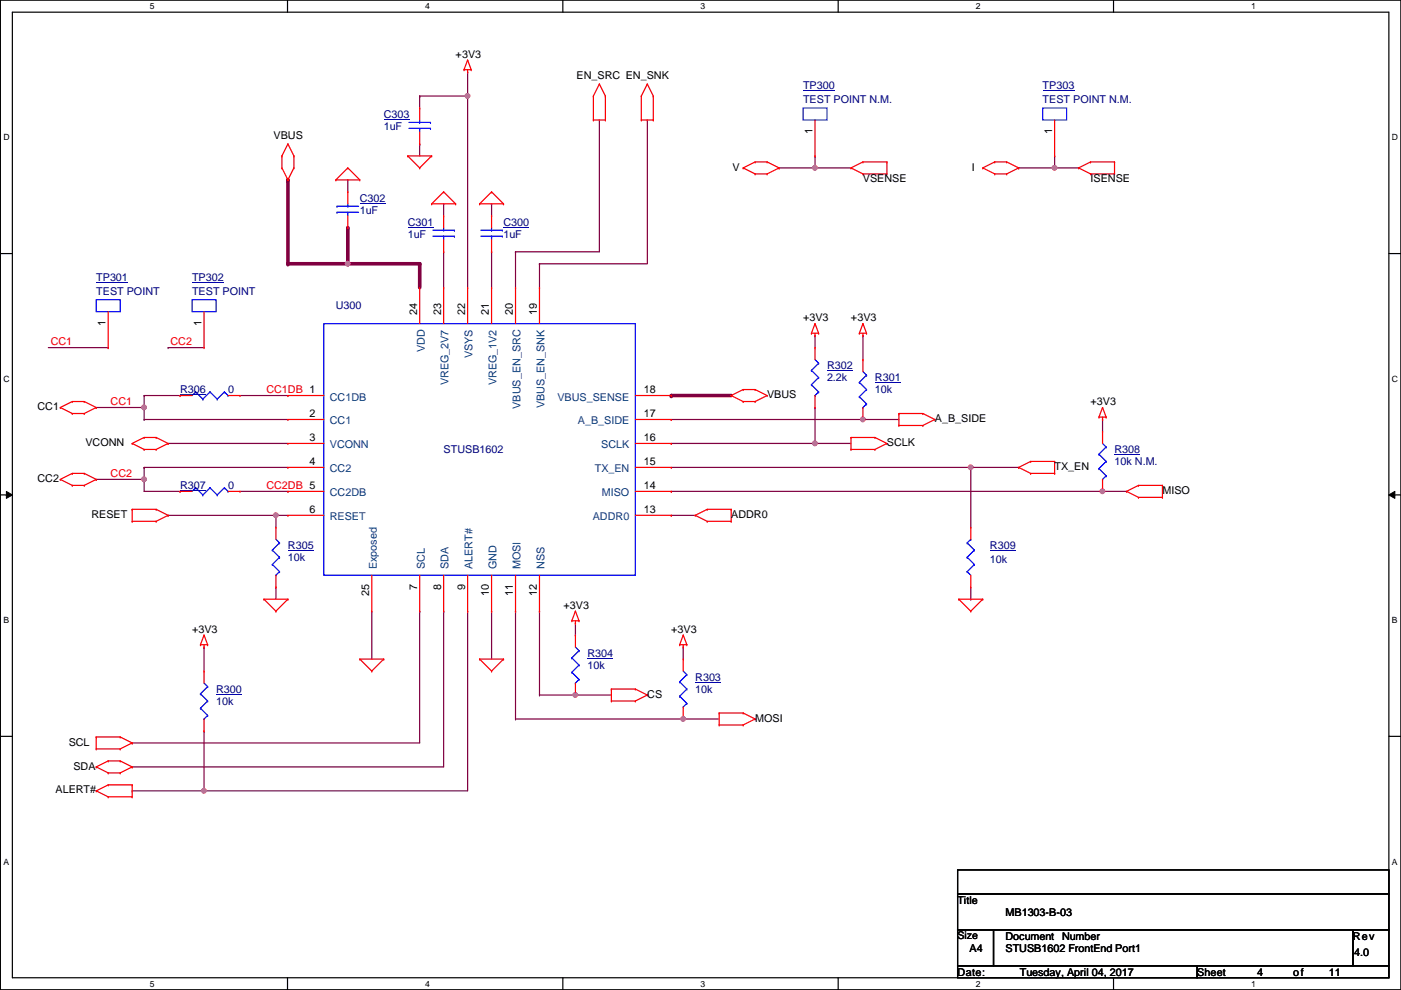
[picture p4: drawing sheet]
<svg xmlns="http://www.w3.org/2000/svg" width="297mm" height="210mm" viewBox="0 0 297 210" stroke-linecap="round" stroke-linejoin="round" font-family="sans-serif">
<path d="M.1 0h296.9v209.8h-296.9zM2.6 2.6h291.9v204.7h-291.9z" fill="none" stroke="#000" stroke-width=".25"/>
<g fill="#fff">
<path d="M31.8 .3h1v2h-1z"/>
<path d="M31.8 207.6h1v1.9h-1z"/>
</g>
<path d="M61 0v2.6M61 207.3v2.5" fill="none" stroke="#000" stroke-width=".25"/>
<g fill="#fff">
<path d="M90.1 .3h1v2h-1z"/>
<path d="M90.1 207.6h1v1.9h-1z"/>
</g>
<path d="M119.3 0v2.6M119.3 207.3v2.5" fill="none" stroke="#000" stroke-width=".25"/>
<g fill="#fff">
<path d="M148.5 .3h1v2h-1z"/>
<path d="M148.5 207.6h1v1.9h-1z"/>
</g>
<path d="M177.7 0v2.6M177.7 207.3v2.5" fill="none" stroke="#000" stroke-width=".25"/>
<g fill="#fff">
<path d="M206.9 .3h1v2h-1z"/>
<path d="M206.9 207.6h1v1.9h-1z"/>
</g>
<path d="M236.1 0v2.6M236.1 207.3v2.5" fill="none" stroke="#000" stroke-width=".25"/>
<g fill="#fff">
<path d="M265.3 .3h.9v2h-.9z"/>
<path d="M265.3 207.6h.9v1.9h-.9z"/>
<path d="M.7 28.2h1.3v1.9h-1.3z"/>
<path d="M295.1 28.2h1.3v1.9h-1.3z"/>
<path d="M.7 79.3h1.3v2h-1.3z"/>
<path d="M295.1 79.3h1.3v2h-1.3z"/>
</g>
<path d="M.1 53.8h2.5M294.5 53.8h2.5" fill="none" stroke="#000" stroke-width=".25"/>
<g fill="#fff">
<path d="M.7 130.5h1.2v2h-1.2z"/>
<path d="M295.1 130.5h1.2v2h-1.2z"/>
</g>
<path d="M.1 104.9h2.5M294.5 104.9h2.5" fill="none" stroke="#000" stroke-width=".25"/>
<path d="M1.4 104.2l1.2 .7-1.2 .8zM294.5 104.9l1.2-.7v1.5z" fill="#000"/>
<path d="M1.4 104.2l1.2 .7-1.2 .8zM294.5 104.9l1.2-.7v1.5z" fill="none" stroke="#000" stroke-width=".21"/>
<g fill="#fff">
<path d="M.7 181.7h1.2v2h-1.2z"/>
<path d="M295.1 181.7h1.2v2h-1.2z"/>
</g>
<path d="M.1 156.1h2.5M294.5 156.1h2.5" fill="none" stroke="#000" stroke-width=".25"/>
<path d="M20.4 86.4h.1M20.4 86.4h10.2" fill="none" stroke="#800040" stroke-width=".25"/>
<circle cx="30.5" cy="86.4" r=".49" fill="#f0f"/>
<circle cx="30.5" cy="86.4" r=".49" fill="none" stroke="#f0f" stroke-width=".25"/>
<path d="M20.4 101.6h.1M20.4 101.6h10.2" fill="none" stroke="#800040" stroke-width=".25"/>
<circle cx="30.5" cy="101.6" r=".49" fill="#f0f"/>
<circle cx="30.5" cy="101.6" r=".49" fill="none" stroke="#f0f" stroke-width=".25"/>
<path d="M30.6 83.9h7.6M35.6 94h.1M35.6 94h25.4M38.2 83.9h.1M30.6 104.2h7.6M38.2 104.2h.1" fill="none" stroke="#800040" stroke-width=".25"/>
<path d="M142.3 83.9h12.7" fill="none" stroke="#800040" stroke-width=".76"/>
<circle cx="142.3" cy="83.9" r=".38" fill="#800040"/>
<path d="M61 38.1v17.8" fill="none" stroke="#800040" stroke-width=".76"/>
<circle cx="61" cy="38.1" r=".38" fill="#800040"/>
<path d="M94.1 43.2h.1M94.1 53.4h.1M94.1 43.2v2.6M94.1 53.4v7.6M104.2 43.2h.1M104.2 53.4h.1M104.2 43.2v2.6M104.2 53.4v7.6M104.2 129.6h.1M104.2 129.6v10.1" fill="none" stroke="#800040" stroke-width=".25"/>
<path d="M61 55.9h12.7" fill="none" stroke="#800040" stroke-width=".76"/>
<circle cx="61" cy="55.9" r=".38" fill="#800040"/>
<path d="M89 55.9v5.1" fill="none" stroke="#800040" stroke-width=".76"/>
<circle cx="89" cy="55.9" r=".38" fill="#800040"/>
<path d="M73.7 38.1h.1M73.7 38.1v2.6" fill="none" stroke="#800040" stroke-width=".25"/>
<path d="M73.7 48.3v7.6" fill="none" stroke="#800040" stroke-width=".76"/>
<circle cx="73.7" cy="48.3" r=".38" fill="#800040"/>
<path d="M73.7 55.9h15.3" fill="none" stroke="#800040" stroke-width=".76"/>
<circle cx="73.7" cy="55.9" r=".38" fill="#800040"/>
<circle cx="73.7" cy="55.9" r=".49" fill="#f0f"/>
<circle cx="73.7" cy="55.9" r=".49" fill="none" stroke="#f0f" stroke-width=".25"/>
<path d="M43.3 137.2h.1M43.3 137.2v5.1M89 129.6h.1M89 129.6v27.9h-61M94.1 129.6h.1M94.1 129.6v33h-66.1M99.1 129.6h.1M99.1 129.6v38.1h-55.8M28 157.5h.1M28 162.6h.1M43.3 167.7h.1" fill="none" stroke="#800040" stroke-width=".25"/>
<circle cx="43.2" cy="167.7" r=".49" fill="#f0f"/>
<circle cx="43.2" cy="167.7" r=".49" fill="none" stroke="#f0f" stroke-width=".25"/>
<path d="M142.3 99.1h63.5M205.8 99.1h.1M142.3 109.3h.1M142.3 109.3h5.1" fill="none" stroke="#800040" stroke-width=".25"/>
<circle cx="205.8" cy="99.1" r=".49" fill="#f0f"/>
<circle cx="205.8" cy="99.1" r=".49" fill="none" stroke="#f0f" stroke-width=".25"/>
<path d="M142.3 94h.1M142.3 94h30.5M109.3 129.6h.1M109.3 129.6v22.8M114.4 129.6h.1M114.4 129.6v17.8" fill="none" stroke="#800040" stroke-width=".25"/>
<circle cx="172.8" cy="94" r=".49" fill="#f0f"/>
<circle cx="172.8" cy="94" r=".49" fill="none" stroke="#f0f" stroke-width=".25"/>
<path d="M114.4 147.4h.1M114.4 147.4h7.6" fill="none" stroke="#800040" stroke-width=".25"/>
<circle cx="122" cy="147.3" r=".49" fill="#f0f"/>
<circle cx="122" cy="147.3" r=".49" fill="none" stroke="#f0f" stroke-width=".25"/>
<path d="M183 71.2h.1M183 71.2v5M142.3 88.9h.1M142.3 88.9h40.7M109.3 152.4h.1M109.3 152.4h35.6" fill="none" stroke="#800040" stroke-width=".25"/>
<circle cx="182.9" cy="88.9" r=".49" fill="#f0f"/>
<circle cx="182.9" cy="88.9" r=".49" fill="none" stroke="#f0f" stroke-width=".25"/>
<g fill="none" stroke="#800040" stroke-width=".25">
<path d="M137.2 25.4h.1M137.2 25.4v30.5h-22.8M223.6 33.1h.1M223.6 35.6h.1M223.6 33.1v2.5M223.6 35.6h5.1M114.4 55.9h.1M114.4 55.9v5.1M183 88.9h.1M183 88.9h7.6M43.3 155h.1M43.3 155v12.7h-15.3"/>
<path d="M28 167.7h.1"/>
</g>
<circle cx="223.6" cy="35.6" r=".49" fill="#f0f"/>
<circle cx="223.6" cy="35.6" r=".49" fill="none" stroke="#f0f" stroke-width=".25"/>
<path d="M216 35.6h.1M216 35.6h7.6M172.8 71.2h.1M172.8 71.2v2.5M172.8 94h.1M172.8 86.4h.1M172.8 86.4v7.6M172.8 94h7.6M144.9 137.2h.1M144.9 137.2v2.5M144.9 152.4h.1M144.9 152.4h7.6" fill="none" stroke="#800040" stroke-width=".25"/>
<circle cx="144.8" cy="152.4" r=".49" fill="#f0f"/>
<circle cx="144.8" cy="152.4" r=".49" fill="none" stroke="#f0f" stroke-width=".25"/>
<path d="M35.6 109.3h.1M35.6 109.3h25.4M58.5 109.3h.1M58.5 109.3v2.5M58.5 124.5h.1M58.5 124.5v2.5M122 132.1h.1M122 132.1v2.6M122 147.4h.1M122 147.4h7.6" fill="none" stroke="#800040" stroke-width=".25"/>
<circle cx="58.5" cy="109.2" r=".49" fill="#f0f"/>
<circle cx="58.5" cy="109.2" r=".49" fill="none" stroke="#f0f" stroke-width=".25"/>
<g fill="none" stroke="#800040" stroke-width=".25">
<path d="M127.1 25.4h.1M127.1 25.4v28M172.8 33.1h.1M172.8 35.6h.1M172.8 33.1v2.5M172.8 35.6h7.6M30.6 99.1h.1M30.6 83.9h.1M30.6 88.9h.1M30.6 83.9v2.5M30.6 99.1h30.4M30.6 88.9h30.4"/>
<path d="M30.6 101.6h.1M30.6 101.6v2.6"/>
</g>
<circle cx="172.8" cy="35.6" r=".49" fill="#f0f"/>
<circle cx="172.8" cy="35.6" r=".49" fill="none" stroke="#f0f" stroke-width=".25"/>
<path d="M165.2 35.6h.1M165.2 35.6h7.6M142.3 104.2h.1M142.3 104.2h91.5" fill="none" stroke="#800040" stroke-width=".25"/>
<circle cx="233.7" cy="104.2" r=".49" fill="#f0f"/>
<circle cx="233.7" cy="104.2" r=".49" fill="none" stroke="#f0f" stroke-width=".25"/>
<g fill="none" stroke="#800040" stroke-width=".25">
<path d="M99.1 15.3h.1M99.1 15.3v45.7M89 30.5h.1M89 20.4h.1M89 20.4v2.5M89 30.5v2.6M89 20.4h10.1M99.1 20.4h.1M30.6 99.1h.1M30.6 86.4h.1M30.6 86.4v2.5M30.6 99.1v2.5"/>
<path d="M233.8 88.9h.1M233.8 88.9v2.6M233.8 104.2h.1M233.8 104.2h5"/>
</g>
<circle cx="99.1" cy="20.3" r=".49" fill="#f0f"/>
<circle cx="99.1" cy="20.3" r=".49" fill="none" stroke="#f0f" stroke-width=".25"/>
<g fill="none" stroke="#800040" stroke-width=".25">
<path d="M109.3 53.4h.1M109.3 53.4h17.8M109.3 53.4v7.6M10.2 73.7h12.7M22.9 73.7h.1M35.6 73.7h.1M35.6 73.7h7.7M50.9 83.9h10.1M61 83.9h.1M205.8 99.1h.1M205.8 99.1v12.7M205.8 99.1h10.2"/>
<path d="M216 99.1h.1M50.9 104.2h10.1M61 104.2h.1M78.8 129.6h.1M78.8 129.6v10.1M205.8 127h.1M205.8 124.5v2.5"/>
</g>
<g fill="none" stroke="#f00" stroke-width=".25">
<path d="M98.4 14.8h.1M98.4 14.8h1.5M99.1 15.3h.1M99.1 12.7h.1M99.1 14.8v.5M99.1 12.7l-.7 2.1M99.1 12.7l.8 2.1M99.9 14.8h.1M127.1 17.8h.1M127.1 17.8l1.3 2.6M127.1 17.8l-1.3 2.6M137.2 17.8h.1"/>
<path d="M137.2 17.8l1.3 2.6M137.2 17.8l-1.2 2.6M59.8 35.6h.1M59.8 33.1h.1M59.8 35.6l1.2 2.5M59.8 33.1v2.5M61 38.1h.1M61 30.5h.1M61 30.5l1.3 2.6M61 30.5l-1.2 2.6M62.3 33.1h.1M62.3 35.6h.1"/>
<path d="M62.3 33.1v2.5M62.3 35.6l-1.3 2.5M71.2 38.1h.1M71.2 38.1h5.1M73.7 35.6h.1M73.7 35.6l-2.5 2.5M73.7 35.6l2.6 2.5M76.3 38.1h.1M86.4 33.1h.1M86.4 33.1l2.6 2.5M86.4 33.1h5.1M89 35.6h.1"/>
<path d="M89 22.9h.1M89 30.5h.1M89 22.9v2.5M89 28v2.5M91.5 33.1h.1M91.5 33.1l-2.5 2.5M125.8 25.4h.1M125.8 20.4h.1M125.8 25.4h2.6M125.8 20.4v5M128.4 20.4h.1M128.4 25.4h.1"/>
<path d="M128.4 20.4v5M136 25.4h.1M136 20.4h.1M136 25.4h2.5M136 20.4v5M138.5 20.4h.1M138.5 25.4h.1M138.5 20.4v5M157.6 35.6h.1M157.6 35.6l2.5 1.3M160.1 34.3h.1M160.1 36.9h.1"/>
<path d="M160.1 36.9h2.5M160.1 34.3h2.5M160.1 34.3l-2.5 1.3M162.6 34.3h.1M162.6 36.9h.1M162.6 34.3l2.6 1.3M165.2 35.6h.1M165.2 35.6l-2.6 1.3M172.8 33.1h.1M172.8 25.4v7.7M180.4 35.6h.1M180.4 35.6l2.6 1.3"/>
<path d="M183 36.9h.1M183 34.3h.1M183 36.9h5M183 34.3h5M183 34.3l-2.6 1.3M188 36.9h.1M188 34.3h.1M188 34.3v2.6M208.4 35.6h.1M208.4 35.6l2.5 1.3M210.9 34.3h.1M210.9 36.9h.1"/>
<path d="M210.9 36.9h2.5M210.9 34.3h2.5M210.9 34.3l-2.5 1.3M213.4 34.3h.1M213.4 36.9h.1M213.4 34.3l2.6 1.3M216 35.6h.1M216 35.6l-2.6 1.3M223.6 33.1h.1M223.6 25.4v7.7M228.7 35.6h.1M228.7 35.6l2.5 1.3"/>
<path d="M231.2 36.9h.1M231.2 34.3h.1M231.2 36.9h5.1M231.2 34.3h5.1M231.2 34.3l-2.5 1.3M236.3 36.9h.1M236.3 34.3h.1M236.3 34.3v2.6M73.7 40.7h.1M73.7 48.3h.1M73.7 40.7v2.5M73.7 45.8v2.5"/>
<path d="M91.5 43.2h.1M91.5 43.2h5.1M94.1 40.7h.1M94.1 45.8h.1M94.1 53.4h.1M94.1 40.7l-2.6 2.5M94.1 40.7l2.5 2.5M94.1 45.8v2.5M94.1 50.8v2.6M96.6 43.2h.1M101.7 43.2h.1M101.7 43.2h5.1"/>
<path d="M104.2 40.7h.1M104.2 45.8h.1M104.2 53.4h.1M104.2 40.7l-2.5 2.5M104.2 40.7l2.6 2.5M104.2 45.8v2.5M104.2 50.8v2.6M106.8 43.2h.1M22.9 73.7h.1M22.9 66.1v7.6M43.3 73.7h.1M43.3 66.1v7.6"/>
<path d="M89 61h.1M89 61v7.6M94.1 61h.1M94.1 61v7.6M99.1 61h.1M99.1 61v7.6M104.2 61h.1M104.2 61v7.6M109.3 61h.1M109.3 61v7.6M114.4 61h.1M114.4 61v7.6"/>
<path d="M172 70.7h.1M172 70.7h1.6M172.8 71.2h.1M172.8 68.6h.1M172.8 73.7h.1M172.8 70.7v.5M172.8 73.7v2.5M172.8 68.6l-.8 2.1M172.8 68.6l.8 2.1M173.6 70.7h.1M182.2 70.7h.1M182.2 70.7h1.5"/>
<path d="M183 71.2h.1M183 68.6h.1M183 76.2h.1M183 70.7v.5M183 76.2v2.6M183 68.6l-.8 2.1M183 68.6l.7 2.1M183.7 70.7h.1M12.8 86.4h.1M12.8 86.4l2.5 1.3M15.3 85.1h.1M15.3 87.7h.1"/>
<path d="M15.3 85.1l-2.5 1.3M15.3 85.1h2.6M15.3 87.7h2.6M17.9 85.1h.1M17.9 87.7h.1M17.9 85.1l2.5 1.3M20.4 86.4h.1M20.4 86.4l-2.5 1.3M28 94h.1M28 94l2.6 1.3M30.6 92.8h.1M30.6 95.3h.1"/>
<path d="M30.6 92.8l-2.6 1.2M30.6 95.3h2.5M30.6 92.8h2.5M33.1 92.8h.1M33.1 95.3h.1M33.1 92.8l2.5 1.2M35.6 94h.1M35.6 94l-2.5 1.3M38.2 83.9h.1M38.2 83.9h2.5M48.3 83.9h2.6M50.9 83.9h.1"/>
<path d="M61 83.9h.1M61 88.9h.1M61 94h.1M61 99.1h.1M61 83.9h7.7M61 88.9h7.7M61 94h7.7M61 99.1h7.7M134.7 83.9h7.6M134.7 88.9h7.6M134.7 94h7.6M134.7 99.1h7.6"/>
<path d="M142.3 99.1h.1M142.3 94h.1M142.3 88.9h.1M142.3 83.9h.1M155 83.9h.1M155 83.9l2.6 1.2M157.6 85.1h.1M157.6 82.6h.1M157.6 85.1h2.5M157.6 82.6l-2.6 1.3M157.6 82.6h2.5M160.1 85.1h.1"/>
<path d="M160.1 82.6h.1M160.1 82.6l2.5 1.3M162.6 83.9h.1M162.6 83.9l-2.5 1.2M172.8 86.4h.1M172.8 83.9v2.5M180.4 95.3h.1M180.4 92.8h.1M180.4 95.3h5.1M180.4 92.8v2.5M180.4 92.8h5.1M183 88.9h.1"/>
<path d="M183 86.4v2.5M185.5 95.3h.1M185.5 92.8h.1M185.5 92.8l2.5 1.2M188 94h.1M188 94l-2.5 1.3M190.6 90.2h.1M190.6 87.7h.1M190.6 87.7h5.1M190.6 90.2h5.1M190.6 87.7v2.5M195.7 90.2h.1"/>
<path d="M195.7 87.7h.1M195.7 87.7l2.5 1.2M198.2 88.9h.1M198.2 88.9l-2.5 1.3M216 99.1h.1M216 99.1l2.5 1.3M218.5 97.8h.1M218.5 97.8l-2.5 1.3M218.5 97.8h5.1M223.6 97.8h.1M223.6 97.8v2.6M233 88.4h.1"/>
<path d="M233 88.4h1.5M233.8 88.9h.1M233.8 86.4h.1M233.8 91.5h.1M233.8 88.4v.5M233.8 91.5v2.5M233.8 86.4l-.8 2M233.8 86.4l.7 2M234.5 88.4h.1M12.8 101.6h.1M12.8 101.6l2.5 1.3M15.3 100.4h.1"/>
<path d="M15.3 102.9h.1M15.3 100.4l-2.5 1.2M15.3 100.4h2.6M15.3 102.9h2.6M17.9 100.4h.1M17.9 102.9h.1M17.9 100.4l2.5 1.2M20.4 101.6h.1M20.4 101.6l-2.5 1.3M28 110.5h.1M28 108h.1M28 108v2.5"/>
<path d="M28 110.5h5.1M28 108h5.1M33.1 108h.1M33.1 110.5h.1M33.1 108l2.5 1.3M35.6 109.3h.1M35.6 109.3l-2.5 1.2M38.2 104.2h.1M38.2 104.2h2.5M48.3 104.2h2.6M50.9 104.2h.1M58.5 111.8h.1"/>
<path d="M58.5 111.8v2.5M61 104.2h.1M61 109.3h.1M61 104.2h7.7M61 109.3h7.7M134.7 104.2h7.6M134.7 109.3h7.6M142.3 109.3h.1M142.3 104.2h.1M147.4 109.3h.1M147.4 109.3l2.5 1.2M149.9 110.5h.1"/>
<path d="M149.9 108h.1M149.9 110.5h5.1M149.9 108l-2.5 1.3M149.9 108h5.1M155 108h.1M155 110.5h.1M155 108v2.5M205.8 111.8h.1M205.8 111.8v2.5M218.5 100.4h.1M218.5 100.4h5.1M223.6 100.4h.1"/>
<path d="M233.8 104.2h.1M233.8 101.6v2.6M238.8 104.2h.1M238.8 104.2l2.6 1.3M241.4 105.5h.1M241.4 102.9h.1M241.4 102.9h5.1M241.4 105.5h5.1M241.4 102.9l-2.6 1.3M246.5 102.9h.1M246.5 105.5h.1M246.5 102.9v2.6"/>
<path d="M42.5 136.7h.1M42.5 136.7h1.5M43.3 137.2h.1M43.3 134.7h.1M43.3 136.7v.5M43.3 134.7l-.8 2M43.3 134.7l.7 2M44 136.7h.1M56 127h.1M56 127h5M56 127l2.5 2.6M58.5 129.6h.1"/>
<path d="M58.5 124.5h.1M58.5 122v2.5M61 127h.1M61 127l-2.5 2.6M76.3 139.7h.1M76.3 139.7h5.1M76.3 139.7l2.5 2.6M78.8 129.6h.1M78.8 122v7.6M81.4 139.7h.1M81.4 139.7l-2.6 2.6M89 129.6h.1"/>
<path d="M89 122v7.6M94.1 129.6h.1M94.1 122v7.6M99.1 129.6h.1M99.1 122v7.6M101.7 139.7h.1M101.7 139.7h5.1M101.7 139.7l2.5 2.6M104.2 129.6h.1M104.2 122v7.6M106.8 139.7h.1M106.8 139.7l-2.6 2.6"/>
<path d="M109.3 129.6h.1M109.3 122v7.6M114.4 129.6h.1M114.4 122v7.6M121.2 131.6h.1M121.2 131.6h1.6M122 132.1h.1M122 129.6h.1M122 134.7h.1M122 131.6v.5M122 134.7v2.5M122 129.6l-.8 2"/>
<path d="M122 129.6l.8 2M122.8 131.6h.1M144.1 136.7h.1M144.1 136.7h1.5M144.9 137.2h.1M144.9 134.7h.1M144.9 139.7h.1M144.9 134.7l.7 2M144.9 136.7v.5M144.9 139.7v2.6M144.9 134.7l-.8 2M145.6 136.7h.1"/>
<path d="M203.3 127h.1M203.3 127h5.1M203.3 127l2.5 2.6M205.8 129.6h.1M205.8 124.5h.1M205.8 122v2.5M208.4 127h.1M208.4 127l-2.6 2.6M20.4 158.8h.1M20.4 156.3h.1M20.4 156.3h5.1M20.4 158.8h5.1"/>
<path d="M20.4 156.3v2.5M25.5 156.3h.1M25.5 158.8h.1M25.5 156.3l2.5 1.2M28 157.5h.1M28 157.5l-2.5 1.3M43.3 142.3h.1M43.3 155h.1M43.3 142.3v2.5M43.3 152.4v2.6M78.8 142.3h.1M104.2 142.3h.1"/>
<path d="M122 147.4h.1M122 144.8v2.6M129.6 148.6h.1M129.6 146.1h.1M129.6 148.6h5.1M129.6 146.1v2.5M129.6 146.1h5.1M134.7 148.6h.1M134.7 146.1h.1M134.7 146.1l2.5 1.3M137.2 147.4h.1M137.2 147.4l-2.5 1.2"/>
<path d="M144.9 152.4h.1M144.9 149.9v2.5M152.5 153.7h.1M152.5 151.2h.1M152.5 153.7h5.1M152.5 151.2v2.5M152.5 151.2h5.1M157.6 153.7h.1M157.6 151.2h.1M157.6 151.2l2.5 1.2M160.1 152.4h.1M160.1 152.4l-2.5 1.3"/>
<path d="M20.4 162.6h.1M20.4 167.7h.1M20.4 162.6l2.5 1.3M20.4 167.7l2.5 1.3M22.9 161.3h.1M22.9 163.9h.1M22.9 166.4h.1M22.9 169h.1M22.9 161.3l-2.5 1.3M22.9 161.3h2.6M22.9 163.9h2.6M22.9 166.4l-2.5 1.3"/>
<path d="M22.9 166.4h5.1M22.9 169h5.1M25.5 161.3h.1M25.5 163.9h.1M25.5 161.3l2.5 1.3M28 162.6h.1M28 166.4h.1M28 169h.1M28 162.6l-2.5 1.3M28 166.4v2.6"/>
</g>
<path d="M203 184.4h91.5v5.1h-91.5zM203 189.5h91.5v7.6h-91.5zM203 197.1h7.6v7.7h-7.6zM210.6 197.1h76.2v7.7h-76.2zM286.8 197.1h7.7v7.7h-7.7zM203 204.8h50.8v2.5h-50.8zM253.8 204.8h40.7v2.5h-40.7z" fill="none" stroke="#000" stroke-width=".25"/>
<g fill="none" stroke="#00f" stroke-width=".25">
<path d="M86.7 27.2h4.6M86.7 26h4.6M89 26h.1M89 27.2h.1M89 25.4v.6M89 27.2v.8M91.3 27.2h.1M91.3 26h.1M170.3 22.9h5v2.5h-5zM221.1 22.9h5v2.5h-5zM71.5 45h.1M71.5 43.7h.1"/>
<path d="M71.5 45h4.5M71.5 43.7h4.5M73.7 43.7h.1M73.7 45h.1M73.7 43.2v.5M73.7 45v.8M91.8 50.1h4.5M91.8 48.8h4.5M94.1 48.8h.1M94.1 50.1h.1M94.1 48.3v.5M94.1 50.1v.7"/>
<path d="M96.3 50.1h.1M96.3 48.8h.1M101.9 50.1h4.6M101.9 48.8h4.6M104.2 48.8h.1M104.2 50.1h.1M104.2 48.3v.5M104.2 50.1v.7M106.5 50.1h.1M106.5 48.8h.1M20.4 63.5h5.1v2.6h-5.1zM40.7 63.5h5.1v2.6h-5.1z"/>
<path d="M68.7 68.6h66v53.4h-66zM172 78.5h.1M172 78.5l1.6 1.6M172.8 76.2l.8 .8M173.6 77h.1M173.6 77l-1.6 1.5M183 78.8l.7 .7M183.7 79.5h.1M183.7 79.5l-1.5 1.6M41.5 83.1h.1M41.5 83.1l-.8 .8M41.5 83.1l1.5 1.5"/>
<path d="M43 84.6h.1M44.5 83.1h.1M44.5 83.1l-1.5 1.5M44.5 83.1l1.6 1.5M46.1 84.6h.1M47.6 83.1h.1M47.6 83.1l-1.5 1.5M47.6 83.1l.7 .8M48.3 83.9h.1M172 81.6h.1M172 81.6l1.6 1.5M172.8 83.9h.1"/>
<path d="M173.6 80.1h.1M173.6 83.1h.1M173.6 80.1l-1.6 1.5M173.6 83.1l-.8 .8M182.2 81.1h.1M182.2 84.1h.1M182.2 81.1l1.5 1.5M182.2 84.1l1.5 1.5M183 86.4h.1M183.7 82.6h.1M183.7 85.6h.1M183.7 82.6l-1.5 1.5"/>
<path d="M183.7 85.6l-.7 .8M233 96.3h.1M233 99.4h.1M233 96.3l1.5 1.5M233 99.4l1.5 1.5M233.8 94l.7 .8M234.5 94.8h.1M234.5 97.8h.1M234.5 94.8l-1.5 1.5M234.5 97.8l-1.5 1.6M41.5 103.4h.1M41.5 103.4l-.8 .8"/>
<path d="M41.5 103.4l1.5 1.5M43 104.9h.1M44.5 103.4h.1M44.5 103.4l-1.5 1.5M44.5 103.4l1.6 1.5M46.1 104.9h.1M47.6 103.4h.1M47.6 103.4l-1.5 1.5M47.6 103.4l.7 .8M48.3 104.2h.1M57.7 116.6h.1M57.7 119.7h.1"/>
<path d="M57.7 116.6l1.6 1.6M57.7 119.7l1.6 1.5M58.5 114.3l.8 .8M59.3 115.1h.1M59.3 118.2h.1M59.3 115.1l-1.6 1.5M59.3 118.2l-1.6 1.5M205.1 118.2h.1M205.1 115.1h.1M205.1 118.2l1.5 1.5M205.1 115.1l1.5 1.5M205.8 114.3h.1"/>
<path d="M205.8 114.3l-.7 .8M206.6 119.7h.1M206.6 116.6h.1M206.6 119.7l-1.5 1.5M206.6 116.6l-1.5 1.6M233.8 101.6h.1M234.5 100.9h.1M234.5 100.9l-.7 .7M58.5 122h.1M59.3 121.2h.1M59.3 121.2l-.8 .8M121.2 139.5h.1"/>
<path d="M121.2 139.5l1.6 1.5M122 137.2l.8 .8M122.8 138h.1M122.8 138l-1.6 1.5M205.1 121.2h.1M205.1 121.2l.7 .8M42.5 147.1h.1M42.5 150.2h.1M42.5 147.1l1.5 1.5M42.5 150.2l1.5 1.5M43.3 152.4h.1M43.3 144.8l.7 .8"/>
<path d="M44 145.6h.1M44 148.6h.1M44 151.7h.1M44 145.6l-1.5 1.5M44 148.6l-1.5 1.6M44 151.7l-.7 .7M121.2 142.5h.1M121.2 142.5l1.6 1.6M122 144.8h.1M122.8 141h.1M122.8 144.1h.1M122.8 141l-1.6 1.5"/>
<path d="M122.8 144.1l-.8 .7M144.1 144.6h.1M144.1 147.6h.1M144.1 144.6l1.5 1.5M144.1 147.6l1.5 1.5M144.9 149.9h.1M144.9 142.3l.7 .7M145.6 143h.1M145.6 146.1h.1M145.6 149.1h.1M145.6 143l-1.5 1.6M145.6 146.1l-1.5 1.5"/>
<path d="M145.6 149.1l-.7 .8"/>
</g>
<g fill="none" stroke="#000080" stroke-width=".21">
<path d="M170.3 19.2h6.7M221.1 19.2h6.7M81.4 25.3h5.4M20.4 59.9h6.7M40.7 59.9h6.8M76.3 43.1h5.4M86.4 48.2h5.5M106.8 48.2h5.4M175.3 78.7h5.5M38.2 83.7h5.4M185.5 81.2h5.5M236.3 96.4h5.5"/>
<path d="M38.2 104.1h5.4M61 116.8h5.5M209.9 116.8h5.4M124.5 139.6h5.5M45.8 147.2h5.5M147.4 144.7h5.5"/>
</g>
<circle cx="30.5" cy="86.4" r=".49" fill="#f0f"/>
<circle cx="30.5" cy="86.4" r=".49" fill="none" stroke="#f0f" stroke-width=".25"/>
<circle cx="30.5" cy="101.6" r=".49" fill="#f0f"/>
<circle cx="30.5" cy="101.6" r=".49" fill="none" stroke="#f0f" stroke-width=".25"/>
<circle cx="73.7" cy="55.9" r=".49" fill="#f0f"/>
<circle cx="73.7" cy="55.9" r=".49" fill="none" stroke="#f0f" stroke-width=".25"/>
<circle cx="43.2" cy="167.7" r=".49" fill="#f0f"/>
<circle cx="43.2" cy="167.7" r=".49" fill="none" stroke="#f0f" stroke-width=".25"/>
<circle cx="205.8" cy="99.1" r=".49" fill="#f0f"/>
<circle cx="205.8" cy="99.1" r=".49" fill="none" stroke="#f0f" stroke-width=".25"/>
<circle cx="172.8" cy="94" r=".49" fill="#f0f"/>
<circle cx="172.8" cy="94" r=".49" fill="none" stroke="#f0f" stroke-width=".25"/>
<circle cx="122" cy="147.3" r=".49" fill="#f0f"/>
<circle cx="122" cy="147.3" r=".49" fill="none" stroke="#f0f" stroke-width=".25"/>
<circle cx="182.9" cy="88.9" r=".49" fill="#f0f"/>
<circle cx="182.9" cy="88.9" r=".49" fill="none" stroke="#f0f" stroke-width=".25"/>
<circle cx="223.6" cy="35.6" r=".49" fill="#f0f"/>
<circle cx="223.6" cy="35.6" r=".49" fill="none" stroke="#f0f" stroke-width=".25"/>
<circle cx="144.8" cy="152.4" r=".49" fill="#f0f"/>
<circle cx="144.8" cy="152.4" r=".49" fill="none" stroke="#f0f" stroke-width=".25"/>
<circle cx="58.5" cy="109.2" r=".49" fill="#f0f"/>
<circle cx="58.5" cy="109.2" r=".49" fill="none" stroke="#f0f" stroke-width=".25"/>
<circle cx="172.8" cy="35.6" r=".49" fill="#f0f"/>
<circle cx="172.8" cy="35.6" r=".49" fill="none" stroke="#f0f" stroke-width=".25"/>
<circle cx="233.7" cy="104.2" r=".49" fill="#f0f"/>
<circle cx="233.7" cy="104.2" r=".49" fill="none" stroke="#f0f" stroke-width=".25"/>
<circle cx="99.1" cy="20.3" r=".49" fill="#f0f"/>
<circle cx="99.1" cy="20.3" r=".49" fill="none" stroke="#f0f" stroke-width=".25"/>
<g font-size="2.3">
<text x="96.6" y="12.3">+3V3</text>
<text x="122.3" y="16.8">EN_SRC EN_SNK</text>
<text x="58" y="29.5">VBUS</text>
<text x="172.3" y="28.5" transform="rotate(-90 172.3 28.5)">1</text>
<text x="223.1" y="28.5" transform="rotate(-90 223.1 28.5)">1</text>
<text x="155.3" y="36.2">V</text>
<text x="183" y="38.7">VSENSE</text>
<text x="206.1" y="36.2">I</text>
<text x="231.2" y="38.7">ISENSE</text>
<text x="22.4" y="69.1" transform="rotate(-90 22.4 69.1)">1</text>
<text x="42.7" y="69.1" transform="rotate(-90 42.7 69.1)">1</text>
<text x="88.4" y="66.8" transform="rotate(-90 88.4 66.8)">24</text>
<text x="93.5" y="66.8" transform="rotate(-90 93.5 66.8)">23</text>
<text x="98.6" y="66.8" transform="rotate(-90 98.6 66.8)">22</text>
<text x="103.7" y="66.8" transform="rotate(-90 103.7 66.8)">21</text>
<text x="108.8" y="66.8" transform="rotate(-90 108.8 66.8)">20</text>
<text x="113.8" y="66.8" transform="rotate(-90 113.8 66.8)">19</text>
<text x="170.3" y="68.2">+3V3</text>
<text x="180.4" y="68.2">+3V3</text>
<text x="136.5" y="83.3">18</text>
<text x="8" y="87">CC1</text>
<text x="65.6" y="88.4">2</text>
<text x="136.5" y="88.4">17</text>
<text x="162.6" y="84.4">VBUS</text>
<text x="198.2" y="89.5">A_B_SIDE</text>
<text x="231.2" y="85.9">+3V3</text>
<text x="18.1" y="94.6">VCONN</text>
<text x="65.6" y="93.5">3</text>
<text x="136.5" y="93.5">16</text>
<text x="188" y="94.6">SCLK</text>
<text x="65.6" y="98.6">4</text>
<text x="136.5" y="98.6">15</text>
<text x="223.6" y="99.7">TX_EN</text>
<text x="8" y="102.2">CC2</text>
<text x="136.5" y="103.6">14</text>
<text x="246.5" y="104.7">MISO</text>
<text x="19.4" y="109.8">RESET</text>
<text x="65.6" y="108.7">6</text>
<text x="136.5" y="108.7">13</text>
<text x="155" y="109.8">ADDR0</text>
<text x="88.4" y="125" transform="rotate(-90 88.4 125)">7</text>
<text x="93.5" y="125" transform="rotate(-90 93.5 125)">8</text>
<text x="98.6" y="125" transform="rotate(-90 98.6 125)">9</text>
<text x="78.3" y="126.3" transform="rotate(-90 78.3 126.3)">25</text>
<text x="103.7" y="126.3" transform="rotate(-90 103.7 126.3)">10</text>
<text x="108.8" y="126.3" transform="rotate(-90 108.8 126.3)">11</text>
<text x="113.8" y="126.3" transform="rotate(-90 113.8 126.3)">12</text>
<text x="119.5" y="129.1">+3V3</text>
<text x="40.7" y="134.2">+3V3</text>
<text x="142.3" y="134.2">+3V3</text>
<text x="137.2" y="147.9">CS</text>
<text x="160.1" y="153">MOSI</text>
<text x="14.6" y="158.1">SCL</text>
<text x="15.6" y="163.2">SDA</text>
<text x="11.8" y="168.2">ALERT#</text>
<text x="203" y="191.6">Title</text>
<text x="213.2" y="194.1">MB1303-B-03</text>
<text x="205.6" y="201.8">A4</text>
<text x="213.2" y="201.8">STUSB1602 FrontEnd Port1</text>
<text x="213.2" y="199.2">Document</text>
<text x="225.2" y="199.2">Number</text>
<text x="286.8" y="199.2">Rev</text>
<text x="287.1" y="202.8">4.0</text>
<text x="203" y="206.8">Date:</text>
<text x="216.2" y="206.8">Tuesday, April 04, 2017</text>
<text x="253.8" y="206.8">Sheet</text>
<text x="266.5" y="206.8">4</text>
<text x="274.1" y="206.8">of</text>
<text x="281.8" y="206.8">11</text>
</g>
<g font-size="2.3" fill="#000080">
<text x="170.3" y="18.9">TP300</text>
<text x="170.3" y="21.9">TEST POINT N.M.</text>
<text x="221.1" y="18.9">TP303</text>
<text x="221.1" y="21.9">TEST POINT N.M.</text>
<text x="81.4" y="25">C303</text>
<text x="81.4" y="27.5">1uF</text>
<text x="76.3" y="42.8">C302</text>
<text x="76.3" y="45.3">1uF</text>
<text x="86.4" y="47.8">C301</text>
<text x="106.8" y="47.8">C300</text>
<text x="86.4" y="50.4">1uF</text>
<text x="106.8" y="50.4">1uF</text>
<text x="20.4" y="59.5">TP301</text>
<text x="40.7" y="59.5">TP302</text>
<text x="20.4" y="62.6">TEST POINT</text>
<text x="40.7" y="62.6">TEST POINT</text>
<text x="71.2" y="65.6">U300</text>
<text x="38.2" y="83.4">R306</text>
<text x="48.3" y="83.4">0</text>
<text x="175.3" y="78.3">R302</text>
<text x="175.3" y="80.9">2.2k</text>
<text x="185.5" y="80.9">R301</text>
<text x="185.5" y="83.4">10k</text>
<text x="94.1" y="96.1">STUSB1602</text>
<text x="236.3" y="96.1">R308</text>
<text x="236.3" y="98.6">10k N.M.</text>
<text x="38.2" y="103.7">R307</text>
<text x="48.3" y="103.7">0</text>
<text x="61" y="116.4">R305</text>
<text x="61" y="119">10k</text>
<text x="209.9" y="116.4">R309</text>
<text x="209.9" y="119.5">10k</text>
<text x="124.5" y="139.3">R304</text>
<text x="124.5" y="141.8">10k</text>
<text x="45.8" y="146.9">R300</text>
<text x="45.8" y="149.4">10k</text>
<text x="147.4" y="144.4">R303</text>
<text x="147.4" y="146.9">10k</text>
</g>
<g font-size="2.3" fill="#f00">
<text x="10.7" y="73.2">CC1</text>
<text x="36.1" y="73.2">CC2</text>
<text x="56.5" y="83.4">CC1DB 1</text>
<text x="23.4" y="85.9">CC1</text>
<text x="23.4" y="101.1">CC2</text>
<text x="56.5" y="103.7">CC2DB 5</text>
</g>
<g font-size="2.3" fill="#004080">
<text x="90" y="74.7" transform="rotate(-90 90 74.7)">VDD</text>
<text x="100.2" y="76" transform="rotate(-90 100.2 76)">VSYS</text>
<text x="95.1" y="81.7" transform="rotate(-90 95.1 81.7)">VREG_2V7</text>
<text x="105.3" y="81.7" transform="rotate(-90 105.3 81.7)">VREG_1V2</text>
<text x="69.9" y="84.9">CC1DB</text>
<text x="110.4" y="86.7" transform="rotate(-90 110.4 86.7)">VBUS_EN_SRC</text>
<text x="115.4" y="86.5" transform="rotate(-90 115.4 86.5)">VBUS_EN_SNK</text>
<text x="118.2" y="84.9">VBUS_SENSE</text>
<text x="69.9" y="90">CC1</text>
<text x="69.9" y="95.1">VCONN</text>
<text x="122.5" y="90">A_B_SIDE</text>
<text x="127.5" y="95.1">SCLK</text>
<text x="69.9" y="100.2">CC2</text>
<text x="126.1" y="100.2">TX_EN</text>
<text x="69.9" y="105.2">CC2DB</text>
<text x="127.6" y="105.2">MISO</text>
<text x="69.9" y="110.3">RESET</text>
<text x="125.7" y="110.3">ADDR0</text>
<text x="79.9" y="120.7" transform="rotate(-90 79.9 120.7)">Exposed</text>
<text x="90" y="120.7" transform="rotate(-90 90 120.7)">SCL</text>
<text x="95.1" y="120.7" transform="rotate(-90 95.1 120.7)">SDA</text>
<text x="100.2" y="120.7" transform="rotate(-90 100.2 120.7)">ALERT#</text>
<text x="105.3" y="120.7" transform="rotate(-90 105.3 120.7)">GND</text>
<text x="110.4" y="120.7" transform="rotate(-90 110.4 120.7)">MOSI</text>
<text x="115.4" y="120.7" transform="rotate(-90 115.4 120.7)">NSS</text>
</g>
<text font-size="2.2" x="203" y="199.2">Size</text>
<g font-size="1.8">
<text x="31.8" y="1.9">5</text>
<text x="90.1" y="1.9">4</text>
<text x="148.5" y="1.9">3</text>
<text x="206.9" y="1.9">2</text>
<text x="265.3" y="1.9">1</text>
<text x=".7" y="29.8">D</text>
<text x="295.1" y="29.8">D</text>
<text x=".7" y="80.9">C</text>
<text x="295.1" y="80.9">C</text>
<text x=".7" y="132.1">B</text>
<text x="295.1" y="132.1">B</text>
<text x=".7" y="183.3">A</text>
<text x="295.1" y="183.3">A</text>
<text x="31.8" y="209.2">5</text>
<text x="90.1" y="209.2">4</text>
<text x="148.5" y="209.2">3</text>
<text x="206.9" y="209.2">2</text>
<text x="265.3" y="209.2">1</text>
</g>
</svg>
